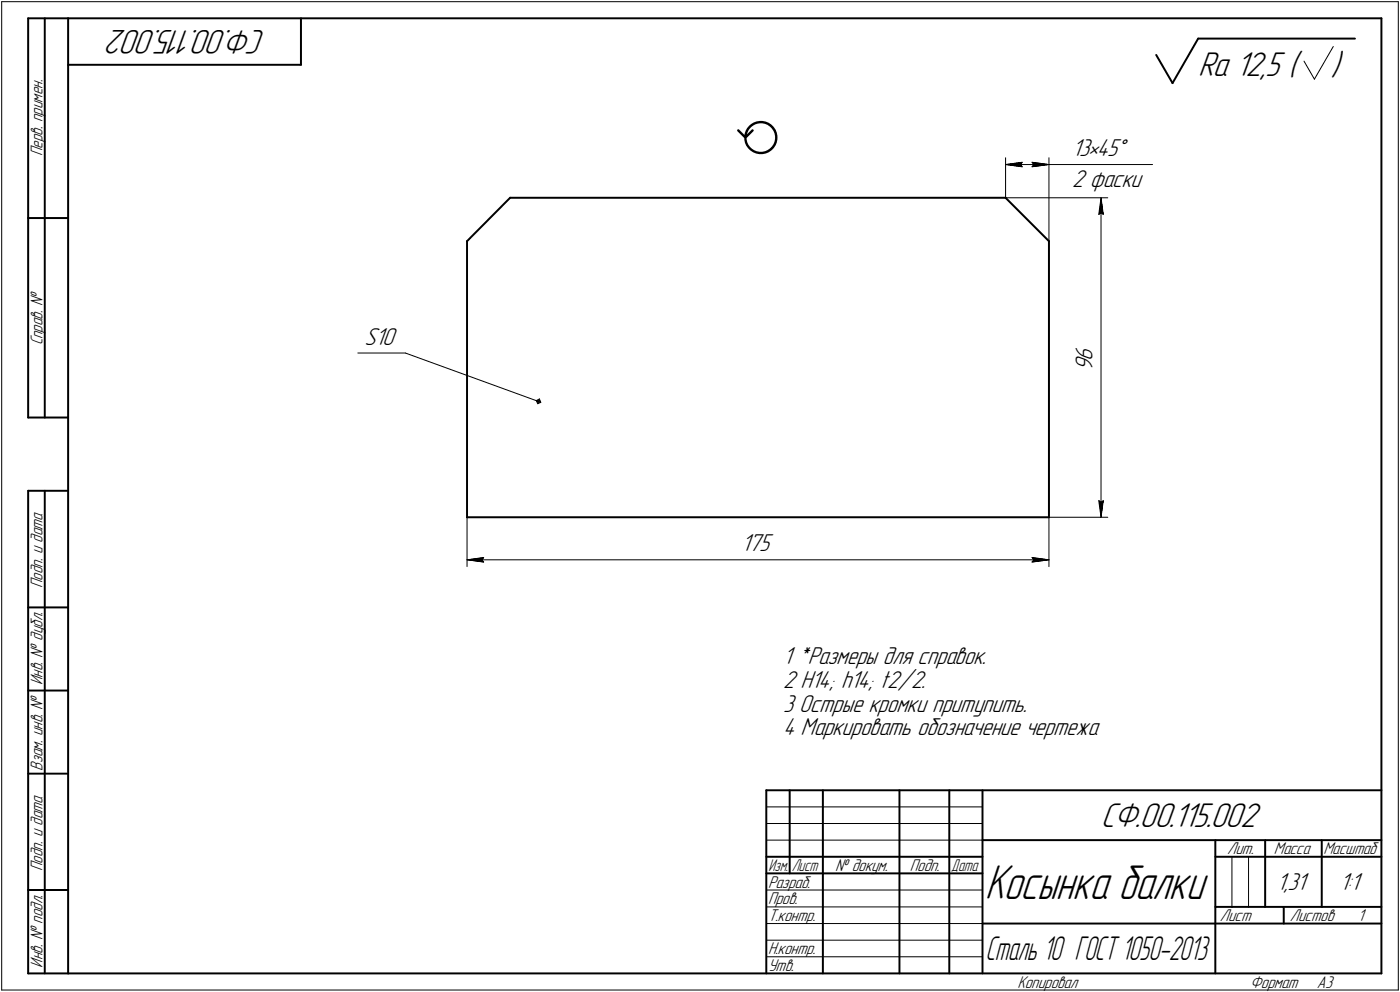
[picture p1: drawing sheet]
<svg xmlns="http://www.w3.org/2000/svg" width="421mm" height="298mm" viewBox="0 0 421 298" stroke-linecap="round" stroke-linejoin="round" font-family="sans-serif">
<g fill="none" stroke="#000" stroke-width=".59">
<path d="M8.5 5.5v120zM8.5 5.5h12zM13.5 5.5v120zM20.5 5.5v287zM20.5 5.5h395zM20.5 19.5h70zM90.5 5.5v14zM347.7 16.5l4.9 8.5zM360.3 11.6l-7.7 13.4zM360.3 11.6h47.2zM415.5 5.5v287zM153.4 59.4l-12.9 13.1z"/>
<path d="M153.4 59.4h149zM302.4 59.4l13.1 13.1zM8.5 65.5h12zM140.5 72.5v82.9zM315.5 72.5v82.9zM8.5 125.5h12zM8.5 147.5v145zM8.5 147.5h12zM13.5 147.5v145zM140.5 155.4h175zM8.5 182.5h12zM8.5 207.5h12z"/>
<path d="M8.5 232.5h12zM230.5 237.5h185zM230.5 237.5v55zM237.5 237.5v25zM247.5 237.5v55zM270.5 237.5v55zM285.5 237.5v55zM295.5 237.5v55zM230.5 257.5h65zM295.5 252.5h120zM365.5 252.5v40zM365.5 257.5h15z"/>
<path d="M380.5 252.5v20zM380.5 257.5h35zM397.5 252.5v20zM8.5 267.5h12zM230.5 262.5h65zM295.5 277.5h70zM365.5 277.5h50zM365.5 272.5h50zM386.1 272.5v5zM8.5 292.5h12zM20.5 292.5h395z"/>
</g>
<g fill="none" stroke="#000" stroke-width=".3">
<path d="M.5 .5v297zM.5 .5h420zM392.2 18.4l3.1 5.4zM401 14l-5.7 9.8zM420.5 .5v297zM302.4 59.4h30.8zM302.4 47.4v12zM302.4 49.4l5-.6zM302.4 49.4l5 .7zM302.4 49.4h13.1zM306.9 49.4l.5 .7zM307.4 48.8l-.5 .6z"/>
<path d="M310.4 50.1l5.1-.7zM310.4 48.8l.5 .6zM310.4 48.8l5.1 .6zM310.9 49.4l-.5 .7zM315.5 47.4v25.1zM315.5 49.4h5zM320.5 49.4h26.1zM331.1 59.4l.7 5zM331.1 59.4l-.6 5zM331.1 59.4v96zM330.5 64.4l.6-.5zM331.1 63.9l.7 .5z"/>
<path d="M107.6 106.1h14.3zM121.9 106.1l40.1 14.5zM162.2 119.9l.4 1zM161.3 120.4l.2 .1zM161.3 120.4l.4 .9zM161.3 120.4l.9-.5zM161.5 120.5l.2 .1zM161.5 120.5l.3 .6zM161.5 120.5l.6-.4zM161.7 120.6l.2 .2zM161.7 120.6l.4-.2zM161.7 121.3l.9-.4z"/>
<path d="M161.8 121.1l.7-.3zM161.9 120.8l.3-.1zM162.1 120.4l.1 .3zM162.1 120.1l.4 .7zM140.5 155.4v14.9zM315.5 155.4v14.9zM315.5 155.4h17.7zM330.5 150.5l.6 4.9zM330.5 150.5l.6 .5zM331.1 151l.7-.5zM331.8 150.5l-.7 4.9zM140.5 168.2l5-.6z"/>
<path d="M140.5 168.2l5 .7zM140.5 168.2h175zM144.9 168.2l.6 .7zM145.5 167.6l-.6 .6zM310.4 168.9l5.1-.7zM310.4 167.6l.5 .6zM310.4 167.6l5.1 .6zM310.9 168.2l-.5 .7zM230.5 247.5h65zM230.5 252.5h65zM230.5 242.5h65zM370.5 257.5v15z"/>
<path d="M375.5 257.5v15zM230.5 267.5h65zM230.5 272.5h65zM230.5 277.5h65zM.5 297.5h420zM230.5 282.5h65zM230.5 287.5h65z"/>
</g>
<g fill="#fff" stroke="#fff" stroke-width=".3">
<path d="M221 35h13.3zM221 35.1h13.3zM221 35.1h13.3zM221 35.2h13.3zM221 35.3h13.3zM221 35.4h13.3zM221 35.5h13.3zM221 35.6h13.3zM221 35.6h13.3zM221 35.7h13.3zM221 35.8h13.3zM221 35.9h13.3zM221 36h13.3zM221 36.1h13.3zM221 36.2h13.3zM221 36.2h13.3zM221 36.3h13.3zM221 36.4h13.3zM221 36.5h13.3zM221 36.6h13.3zM221 36.7h13.3zM221 36.7h13.3zM221 36.8h13.3zM221 36.9h13.3zM221 37h13.3zM221 37.1h13.3zM221 37.2h13.3zM221 37.3h13.3zM221 37.3h13.3zM221 37.4h13.3zM221 37.5h13.3zM221 37.6h13.3zM221 37.7h13.3zM221 37.8h13.3zM221 37.8h13.3zM221 37.9h13.3zM221 38h13.3zM221 38.1h13.3zM221 38.2h13.3zM221 38.3h13.3zM221 38.4h13.3zM221 38.4h13.3zM221 38.5h13.3zM221 38.6h13.3zM221 38.7h13.3zM221 38.8h13.3zM221 38.9h13.3zM221 38.9h13.3zM221 39h13.3zM221 39.1h13.3zM221 39.2h13.3zM221 39.3h13.3zM221 39.4h13.3zM221 39.5h13.3zM221 39.5h13.3zM221 39.6h13.3zM221 39.7h13.3zM221 39.8h13.3zM221 39.9h13.3zM221 40h13.3zM221 40h13.3zM221 40.1h13.3zM221 40.2h13.3zM221 40.3h13.3zM221 40.4h13.3zM221 40.5h13.3zM221 40.6h13.3zM221 40.6h13.3zM221 40.7h13.3zM221 40.8h13.3zM221 40.9h13.3zM221 41h13.3zM221 41.1h13.3zM221 41.1h13.3zM221 41.2h13.3zM221 41.3h13.3zM221 41.4h13.3zM221 41.5h13.3zM221 41.6h13.3zM221 41.7h13.3zM221 41.7h13.3zM221 41.8h13.3zM221 41.9h13.3zM221 42h13.3zM221 42.1h13.3zM221 42.2h13.3zM221 42.2h13.3zM221 42.3h13.3zM221 42.4h13.3zM221 42.5h13.3zM221 42.6h13.3zM221 42.7h13.3zM221 42.8h13.3zM221 42.8h13.3zM221 42.9h13.3zM221 43h13.3zM221 43.1h13.3zM221 43.2h13.3zM221 43.3h13.3zM221 43.3h13.3zM221 43.4h13.3zM221 43.5h13.3zM221 43.6h13.3zM221 43.7h13.3zM221 43.8h13.3zM221 43.9h13.3zM221 43.9h13.3zM221 44h13.3zM221 44.1h13.3zM221 44.2h13.3zM221 44.3h13.3zM221 44.4h13.3zM221 44.4h13.3zM221 44.5h13.3zM221 44.6h13.3zM221 44.7h13.3zM221 44.8h13.3zM221 44.9h13.3zM221 45h13.3zM221 45h13.3zM221 45.1h13.3zM221 45.2h13.3zM221 45.3h13.3zM221 45.4h13.3zM221 45.5h13.3zM221 45.6h13.3zM221 45.6h13.3zM221 45.7h13.3zM221 45.8h13.3zM221 45.9h13.3zM221 46h13.3zM221 46.1h13.3zM221 46.1h13.3zM221 46.2h13.3zM221 46.3h13.3zM221 46.4h13.3zM221 46.5h13.3zM221 46.6h13.3zM221 46.7h13.3zM221 46.7h13.3zM221 46.8h13.3zM221 46.9h13.3zM221 47h13.3zM221 47.1h13.3zM221 47.2h13.3zM221 47.2h13.3zM221 47.3h13.3zM221 47.4h13.3zM221 47.5h13.3zM221 47.6h13.3zM221 47.7h13.3zM221 47.8h13.3zM221 47.8h13.3zM221 47.9h13.3zM221 48h13.3zM221 48.1h13.3zM221 48.2h13.3zM221 48.3h13.3zM221 48.3h13.3zM221 48.4h13.3zM221 48.5h13.3zM221 48.6h13.3zM221 48.7h13.3zM221 48.8h13.3zM221 48.9h13.3zM221 48.9h13.3zM221 49h13.3zM221 49.1h13.3zM221 49.2h13.3zM221 49.3h13.3zM221 49.4h13.3z"/>
<path d="M223 160.1h9.8zM223 160.2h9.8zM223 160.3h9.8zM223 160.4h9.8zM223 160.4h9.8zM223 160.5h9.8zM223 160.6h9.8zM223 160.7h9.8zM223 160.8h9.8zM223 160.9h9.8zM223 161h9.8zM223 161h9.8zM223 161.1h9.8zM223 161.2h9.8zM223 161.3h9.8zM223 161.4h9.8zM223 161.5h9.8zM223 161.5h9.8zM223 161.6h9.8zM223 161.7h9.8zM223 161.8h9.8zM223 161.9h9.8zM223 162h9.8zM223 162.1h9.8zM223 162.1h9.8zM223 162.2h9.8zM223 162.3h9.8zM223 162.4h9.8zM223 162.5h9.8zM223 162.6h9.8zM223 162.6h9.8zM223 162.7h9.8zM223 162.8h9.8zM223 162.9h9.8zM223 163h9.8zM223 163.1h9.8zM223 163.2h9.8zM223 163.2h9.8zM223 163.3h9.8zM223 163.4h9.8zM223 163.5h9.8zM223 163.6h9.8zM223 163.7h9.8zM223 163.7h9.8zM223 163.8h9.8zM223 163.9h9.8zM223 164h9.8zM223 164.1h9.8zM223 164.2h9.8zM223 164.3h9.8zM223 164.3h9.8zM223 164.4h9.8zM223 164.5h9.8zM223 164.6h9.8zM223 164.7h9.8zM223 164.8h9.8zM223 164.8h9.8zM223 164.9h9.8zM223 165h9.8zM223 165.1h9.8zM223 165.2h9.8zM223 165.3h9.8zM223 165.4h9.8zM223 165.4h9.8zM223 165.5h9.8zM223 165.6h9.8zM223 165.7h9.8zM223 165.8h9.8zM223 165.9h9.8zM223 165.9h9.8zM223 166h9.8zM223 166.1h9.8zM223 166.2h9.8zM223 166.3h9.8zM223 166.4h9.8zM223 166.5h9.8zM223 166.5h9.8zM223 166.6h9.8zM223 166.7h9.8zM223 166.8h9.8zM223 166.9h9.8zM223 167h9.8zM223 167h9.8zM223 167.1h9.8z"/>
<path d="M145.4 167h.6zM144.8 167.1h1.2zM144.1 167.2h1.9zM143.5 167.3h2.5zM142.9 167.4h3.1zM142.2 167.5h3.8zM142.1 167.6h3.9zM141.9 167.6h4.1zM141.6 167.7h4.4zM141.5 167.8h4.5zM141.3 167.9h4.7zM141.1 168h4.9zM140.9 168.1h5.1zM140.7 168.1h5.3zM140.5 168.2h5.5zM140.7 168.3h5.3zM140.9 168.4h5.1zM141.1 168.5h4.9zM141.3 168.6h4.7zM141.5 168.7h4.5zM141.6 168.7h4.4zM141.9 168.8h4.1zM142.1 168.9h3.9zM142.2 169h3.8zM143 169.1h3zM143.8 169.2h2.2zM144.5 169.2h1.5zM145.3 169.3h.7z"/>
<path d="M310 167h.6zM310 167.1h1.2zM310 167.2h1.8zM310 167.3h2.4zM310 167.4h3zM310 167.5h3.6zM310 167.6h3.9zM310 167.6h4zM310 167.7h4.3zM310 167.8h4.5zM310 167.9h4.7zM310 168h4.9zM310 168.1h5.1zM310 168.1h5.3zM310 168.2h5.5zM310 168.3h5.3zM310 168.4h5.1zM310 168.5h4.9zM310 168.6h4.7zM310 168.7h4.5zM310 168.7h4.3zM310 168.8h4zM310 168.9h3.9zM310 169h3.6zM310 169.1h2.9zM310 169.2h2.2zM310 169.2h1.5zM310 169.3h.7z"/>
<path d="M109.6 98h10.3zM109.6 98h10.3zM109.6 98.1h10.3zM109.6 98.2h10.3zM109.6 98.3h10.3zM109.6 98.4h10.3zM109.6 98.5h10.3zM109.6 98.6h10.3zM109.6 98.6h10.3zM109.6 98.7h10.3zM109.6 98.8h10.3zM109.6 98.9h10.3zM109.6 99h10.3zM109.6 99.1h10.3zM109.6 99.1h10.3zM109.6 99.2h10.3zM109.6 99.3h10.3zM109.6 99.4h10.3zM109.6 99.5h10.3zM109.6 99.6h10.3zM109.6 99.7h10.3zM109.6 99.7h10.3zM109.6 99.8h10.3zM109.6 99.9h10.3zM109.6 100h10.3zM109.6 100.1h10.3zM109.6 100.2h10.3zM109.6 100.2h10.3zM109.6 100.3h10.3zM109.6 100.4h10.3zM109.6 100.5h10.3zM109.6 100.6h10.3zM109.6 100.7h10.3zM109.6 100.8h10.3zM109.6 100.8h10.3zM109.6 100.9h10.3zM109.6 101h10.3zM109.6 101.1h10.3zM109.6 101.2h10.3zM109.6 101.3h10.3zM109.6 101.3h10.3zM109.6 101.4h10.3zM109.6 101.5h10.3zM109.6 101.6h10.3zM109.6 101.7h10.3zM109.6 101.8h10.3zM109.6 101.9h10.3zM109.6 101.9h10.3zM109.6 102h10.3zM109.6 102.1h10.3zM109.6 102.2h10.3zM109.6 102.3h10.3zM109.6 102.4h10.3zM109.6 102.4h10.3zM109.6 102.5h10.3zM109.6 102.6h10.3zM109.6 102.7h10.3zM109.6 102.8h10.3zM109.6 102.9h10.3zM109.6 103h10.3zM109.6 103h10.3zM109.6 103.1h10.3zM109.6 103.2h10.3zM109.6 103.3h10.3zM109.6 103.4h10.3zM109.6 103.5h10.3zM109.6 103.5h10.3zM109.6 103.6h10.3zM109.6 103.7h10.3zM109.6 103.8h10.3zM109.6 103.9h10.3zM109.6 104h10.3zM109.6 104.1h10.3zM109.6 104.1h10.3zM109.6 104.2h10.3zM109.6 104.3h10.3zM109.6 104.4h10.3zM109.6 104.5h10.3zM109.6 104.6h10.3zM109.6 104.6h10.3zM109.6 104.7h10.3zM109.6 104.8h10.3zM109.6 104.9h10.3zM109.6 105h10.3z"/>
<path d="M323 103.4h7.1zM323 103.5h7.1zM323 103.5h7.1zM323 103.6h7.1zM323 103.7h7.1zM323 103.8h7.1zM323 103.9h7.1zM323 104h7.1zM323 104.1h7.1zM323 104.1h7.1zM323 104.2h7.1zM323 104.3h7.1zM323 104.4h7.1zM323 104.5h7.1zM323 104.6h7.1zM323 104.6h7.1zM323 104.7h7.1zM323 104.8h7.1zM323 104.9h7.1zM323 105h7.1zM323 105.1h7.1zM323 105.2h7.1zM323 105.2h7.1zM323 105.3h7.1zM323 105.4h7.1zM323 105.5h7.1zM323 105.6h7.1zM323 105.7h7.1zM323 105.7h7.1zM323 105.8h7.1zM323 105.9h7.1zM323 106h7.1zM323 106.1h7.1zM323 106.2h7.1zM323 106.3h7.1zM323 106.3h7.1zM323 106.4h7.1zM323 106.5h7.1zM323 106.6h7.1zM323 106.7h7.1zM323 106.8h7.1zM323 106.8h7.1zM323 106.9h7.1zM323 107h7.1zM323 107.1h7.1zM323 107.2h7.1zM323 107.3h7.1zM323 107.4h7.1zM323 107.4h7.1zM323 107.5h7.1zM323 107.6h7.1zM323 107.7h7.1zM323 107.8h7.1zM323 107.9h7.1zM323 107.9h7.1zM323 108h7.1zM323 108.1h7.1zM323 108.2h7.1zM323 108.3h7.1zM323 108.4h7.1zM323 108.5h7.1zM323 108.5h7.1zM323 108.6h7.1zM323 108.7h7.1zM323 108.8h7.1zM323 108.9h7.1zM323 109h7.1zM323 109.1h7.1zM323 109.1h7.1zM323 109.2h7.1zM323 109.3h7.1zM323 109.4h7.1zM323 109.5h7.1zM323 109.6h7.1zM323 109.6h7.1zM323 109.7h7.1zM323 109.8h7.1zM323 109.9h7.1zM323 110h7.1zM323 110.1h7.1zM323 110.2h7.1zM323 110.2h7.1zM323 110.3h7.1zM323 110.4h7.1zM323 110.5h7.1zM323 110.6h7.1zM323 110.7h7.1zM323 110.7h7.1zM323 110.8h7.1zM323 110.9h7.1zM323 111h7.1zM323 111.1h7.1zM323 111.2h7.1zM323 111.3h7.1zM323 111.3h7.1zM323 111.4h7.1z"/>
<path d="M331 59.7h.3zM331 59.8h.3zM331 59.9h.4zM331 59.9h.4zM330.9 60h.5zM330.9 60.1h.6zM330.9 60.2h.6zM330.8 60.3h.8zM330.8 60.4h.8zM330.7 60.5h.9zM330.7 60.5h.9zM330.6 60.6h1zM330.6 60.7h1.1zM330.6 60.8h1.1zM330.5 60.9h1.3zM330.5 61h1.3zM330.5 61h1.4zM330.5 61.1h1.4zM330.4 61.2h1.5zM330.4 61.3h1.6zM330.4 61.4h1.6zM330.4 61.5h1.6zM330.4 61.6h1.6zM330.4 61.6h1.6zM330.4 61.7h1.6zM330.4 61.8h1.6zM330.4 61.9h1.7zM330.3 62h1.8zM330.3 62.1h1.8zM330.3 62.1h1.8zM330.3 62.2h1.8zM330.3 62.3h1.8zM330.3 62.4h1.8zM330.3 62.5h1.8zM330.3 62.6h1.8zM330.3 62.7h1.8zM330.2 62.7h1.9zM330.2 62.8h1.9zM330.2 62.9h1.9zM330.2 63h1.9zM330.2 63.1h1.9zM330.2 63.2h2zM330.2 63.2h2zM330.2 63.3h2zM330.2 63.4h2zM330.1 63.5h2.1zM330.1 63.6h2.1zM330.1 63.7h2.1zM330.1 63.8h2.2zM330.1 63.8h2.2zM330.1 63.9h2.2zM330.1 64h2.2zM330.1 64.1h2.2zM330.1 64.2h2.2zM330 64.3h2.3zM330 64.3h2.4zM330 64.4h2.4zM330 64.5h2.4zM330 64.6h2.4zM330 64.7h2.4zM330 64.8h2.4zM330 64.9h2.4z"/>
<path d="M329.9 149.9h2.5zM330 150h2.4zM330 150.1h2.4zM330 150.2h2.4zM330 150.3h2.4zM330 150.4h2.4zM330 150.5h2.4zM330 150.5h2.4zM330 150.6h2.3zM330.1 150.7h2.2zM330.1 150.8h2.2zM330.1 150.9h2.2zM330.1 151h2.2zM330.1 151h2.2zM330.1 151.1h2.2zM330.1 151.2h2.1zM330.1 151.3h2.1zM330.1 151.4h2.1zM330.2 151.5h2zM330.2 151.6h2zM330.2 151.6h2zM330.2 151.7h2zM330.2 151.8h1.9zM330.2 151.9h1.9zM330.2 152h1.9zM330.2 152.1h1.9zM330.2 152.1h1.9zM330.3 152.2h1.8zM330.3 152.3h1.8zM330.3 152.4h1.8zM330.3 152.5h1.8zM330.3 152.6h1.8zM330.3 152.7h1.8zM330.3 152.7h1.8zM330.3 152.8h1.8zM330.3 152.9h1.8zM330.4 153h1.7zM330.4 153.1h1.6zM330.4 153.2h1.6zM330.4 153.2h1.6zM330.4 153.3h1.6zM330.4 153.4h1.6zM330.4 153.5h1.6zM330.4 153.6h1.6zM330.4 153.7h1.5zM330.5 153.8h1.4zM330.5 153.8h1.4zM330.5 153.9h1.3zM330.5 154h1.3zM330.6 154.1h1.1zM330.6 154.2h1.1zM330.6 154.3h1zM330.7 154.3h.9zM330.7 154.4h.9zM330.8 154.5h.8zM330.8 154.6h.8zM330.9 154.7h.6zM330.9 154.8h.6zM330.9 154.9h.5zM331 154.9h.4zM331 155h.4zM331 155.1h.3zM331 155.2h.3z"/>
<path d="M322.4 41.2h17.4zM322.4 41.3h17.4zM322.4 41.4h17.4zM322.4 41.5h17.4zM322.4 41.6h17.4zM322.4 41.7h17.4zM322.4 41.7h17.4zM322.4 41.8h17.4zM322.4 41.9h17.4zM322.4 42h17.4zM322.4 42.1h17.4zM322.4 42.2h17.4zM322.4 42.2h17.4zM322.4 42.3h17.4zM322.4 42.4h17.4zM322.4 42.5h17.4zM322.4 42.6h17.4zM322.4 42.7h17.4zM322.4 42.8h17.4zM322.4 42.8h17.4zM322.4 42.9h17.4zM322.4 43h17.4zM322.4 43.1h17.4zM322.4 43.2h17.4zM322.4 43.3h17.4zM322.4 43.3h17.4zM322.4 43.4h17.4zM322.4 43.5h17.4zM322.4 43.6h17.4zM322.4 43.7h17.4zM322.4 43.8h17.4zM322.4 43.9h17.4zM322.4 43.9h17.4zM322.4 44h17.4zM322.4 44.1h17.4zM322.4 44.2h17.4zM322.4 44.3h17.4zM322.4 44.4h17.4zM322.4 44.4h17.4zM322.4 44.5h17.4zM322.4 44.6h17.4zM322.4 44.7h17.4zM322.4 44.8h17.4zM322.4 44.9h17.4zM322.4 45h17.4zM322.4 45h17.4zM322.4 45.1h17.4zM322.4 45.2h17.4zM322.4 45.3h17.4zM322.4 45.4h17.4zM322.4 45.5h17.4zM322.4 45.6h17.4zM322.4 45.6h17.4zM322.4 45.7h17.4zM322.4 45.8h17.4zM322.4 45.9h17.4zM322.4 46h17.4zM322.4 46.1h17.4zM322.4 46.1h17.4zM322.4 46.2h17.4zM322.4 46.3h17.4zM322.4 46.4h17.4zM322.4 46.5h17.4zM322.4 46.6h17.4zM322.4 46.7h17.4zM322.4 46.7h17.4zM322.4 46.8h17.4zM322.4 46.9h17.4zM322.4 47h17.4zM322.4 47.1h17.4zM322.4 47.2h17.4zM322.4 47.2h17.4zM322.4 47.3h17.4zM322.4 47.4h17.4zM322.4 47.5h17.4zM322.4 47.6h17.4zM322.4 47.7h17.4zM322.4 47.8h17.4zM322.4 47.8h17.4zM322.4 47.9h17.4zM322.4 48h17.4zM322.4 48.1h17.4zM322.4 48.2h17.4zM322.4 48.3h17.4zM322.4 48.3h17.4z"/>
<path d="M322.4 50.5h22.2zM322.4 50.5h22.2zM322.4 50.6h22.2zM322.4 50.7h22.2zM322.4 50.8h22.2zM322.4 50.9h22.2zM322.4 51h22.2zM322.4 51.1h22.2zM322.4 51.1h22.2zM322.4 51.2h22.2zM322.4 51.3h22.2zM322.4 51.4h22.2zM322.4 51.5h22.2zM322.4 51.6h22.2zM322.4 51.6h22.2zM322.4 51.7h22.2zM322.4 51.8h22.2zM322.4 51.9h22.2zM322.4 52h22.2zM322.4 52.1h22.2zM322.4 52.2h22.2zM322.4 52.2h22.2zM322.4 52.3h22.2zM322.4 52.4h22.2zM322.4 52.5h22.2zM322.4 52.6h22.2zM322.4 52.7h22.2zM322.4 52.7h22.2zM322.4 52.8h22.2zM322.4 52.9h22.2zM322.4 53h22.2zM322.4 53.1h22.2zM322.4 53.2h22.2zM322.4 53.3h22.2zM322.4 53.3h22.2zM322.4 53.4h22.2zM322.4 53.5h22.2zM322.4 53.6h22.2zM322.4 53.7h22.2zM322.4 53.8h22.2zM322.4 53.8h22.2zM322.4 53.9h22.2zM322.4 54h22.2zM322.4 54.1h22.2zM322.4 54.2h22.2zM322.4 54.3h22.2zM322.4 54.4h22.2zM322.4 54.4h22.2zM322.4 54.5h22.2zM322.4 54.6h22.2zM322.4 54.7h22.2zM322.4 54.8h22.2zM322.4 54.9h22.2zM322.4 54.9h22.2zM322.4 55h22.2zM322.4 55.1h22.2zM322.4 55.2h22.2zM322.4 55.3h22.2zM322.4 55.4h22.2zM322.4 55.5h22.2zM322.4 55.5h22.2zM322.4 55.6h22.2zM322.4 55.7h22.2zM322.4 55.8h22.2zM322.4 55.9h22.2zM322.4 56h22.2zM322.4 56h22.2zM322.4 56.1h22.2zM322.4 56.2h22.2zM322.4 56.3h22.2zM322.4 56.4h22.2zM322.4 56.5h22.2zM322.4 56.6h22.2zM322.4 56.6h22.2zM322.4 56.7h22.2zM322.4 56.8h22.2zM322.4 56.9h22.2zM322.4 57h22.2zM322.4 57.1h22.2zM322.4 57.1h22.2zM322.4 57.2h22.2zM322.4 57.3h22.2zM322.4 57.4h22.2zM322.4 57.5h22.2z"/>
<path d="M310 48.3h.7zM310 48.4h1.5zM310 48.5h2.2zM310 48.6h2.9zM310 48.7h3.6zM310 48.8h3.9zM310 48.9h4zM310 48.9h4.3zM310 49h4.5zM310 49.1h4.7zM310 49.2h4.9zM310 49.3h5.1zM310 49.4h5.3zM310 49.4h5.5zM310 49.5h5.3zM310 49.6h5.1zM310 49.7h4.9zM310 49.8h4.7zM310 49.9h4.5zM310 50h4.3zM310 50h4zM310 50.1h3.9zM310 50.2h3.6zM310 50.3h3zM310 50.4h2.4zM310 50.5h1.8zM310 50.5h1.2zM310 50.6h.6z"/>
<path d="M307.3 48.3h.6zM306.5 48.4h1.4zM305.7 48.5h2.2zM305 48.6h2.9zM304.2 48.7h3.7zM304 48.8h3.9zM303.9 48.9h4zM303.6 48.9h4.3zM303.4 49h4.5zM303.3 49.1h4.6zM303 49.2h4.9zM302.9 49.3h5zM302.7 49.4h5.2zM302.4 49.4h5.5zM302.7 49.5h5.2zM302.9 49.6h5zM303 49.7h4.9zM303.3 49.8h4.6zM303.4 49.9h4.5zM303.6 50h4.3zM303.9 50h4zM304 50.1h3.9zM304.2 50.2h3.7zM304.9 50.3h3zM305.5 50.4h2.4zM306.1 50.5h1.8zM306.7 50.5h1.2zM307.3 50.6h.6z"/>
</g>
<g fill="#000" stroke="#000" stroke-width=".3">
<path d="M302.4 49.4h4.5zM303.1 49.5h3.9zM303.7 49.6h3.4zM304.4 49.7h2.8zM305 49.8h2.2zM305.6 49.9h1.7zM306.2 50h1.1zM306.8 50h.6z"/>
<path d="M306.8 48.9h.6zM306.2 48.9h1.1zM305.6 49h1.7zM305 49.1h2.2zM304.4 49.2h2.8zM303.7 49.3h3.4zM303.1 49.4h3.9z"/>
<path d="M310.5 48.9h.6zM310.6 48.9h1.1zM310.6 49h1.7zM310.6 49.1h2.3zM310.7 49.2h2.9zM310.8 49.3h3.4zM310.9 49.4h4z"/>
<path d="M310.9 49.4h4.6zM310.9 49.5h4zM310.8 49.6h3.4zM310.7 49.7h2.9zM310.6 49.8h2.3zM310.6 49.9h1.7zM310.6 50h1.1zM310.5 50h.6z"/>
<path d="M331.1 60.1h.2zM331.1 60.2h.2zM331.1 60.3h.2zM331.1 60.4h.2zM331.1 60.5h.2zM331.1 60.5h.2zM331.1 60.6h.2zM331.1 60.7h.3zM331.1 60.8h.3zM331.1 60.9h.3zM331.1 61h.3zM331.1 61h.3zM331.1 61.1h.3zM331.1 61.2h.3zM331.1 61.3h.3zM331.1 61.4h.4zM331.1 61.5h.4zM331.1 61.6h.4zM331.1 61.6h.4zM331.1 61.7h.4zM331.1 61.8h.4zM331.1 61.9h.4zM331.1 62h.5zM331.1 62.1h.5zM331.1 62.1h.5zM331.1 62.2h.5zM331.1 62.3h.5zM331.1 62.4h.5zM331.1 62.5h.5zM331.1 62.6h.5zM331.1 62.7h.5zM331.1 62.7h.5zM331.1 62.8h.5zM331.1 62.9h.5zM331.1 63h.5zM331.1 63.1h.5zM331.1 63.2h.5zM331.1 63.2h.6zM331.1 63.3h.6zM331.1 63.4h.6zM331.1 63.5h.6zM331.1 63.6h.6zM331.1 63.7h.6zM331.1 63.8h.6zM331.1 63.8h.7zM331.1 63.9h.7zM331.3 64h.5zM331.4 64.1h.4zM331.5 64.2h.3zM331.6 64.3h.2z"/>
<path d="M331 60.7h.1zM331 60.8h.1zM331 60.9h.1zM331 61h.1zM331 61h.1zM331 61.1h.1zM331 61.2h.1zM331 61.3h.1zM330.9 61.4h.2zM330.9 61.5h.2zM330.9 61.6h.2zM330.9 61.6h.2zM330.9 61.7h.2zM330.9 61.8h.2zM330.9 61.9h.2zM330.8 62h.3zM330.8 62.1h.3zM330.8 62.1h.3zM330.8 62.2h.3zM330.8 62.3h.3zM330.8 62.4h.3zM330.8 62.5h.3zM330.7 62.6h.4zM330.7 62.7h.4zM330.7 62.7h.4zM330.7 62.8h.4zM330.7 62.9h.4zM330.7 63h.4zM330.7 63.1h.4zM330.7 63.2h.4zM330.6 63.2h.5zM330.6 63.3h.5zM330.6 63.4h.5zM330.6 63.5h.5zM330.6 63.6h.5zM330.6 63.7h.5zM330.6 63.8h.5zM330.5 63.8h.6zM330.5 63.9h.6zM330.5 64h.5zM330.5 64.1h.5zM330.5 64.2h.3zM330.5 64.3h.2z"/>
<path d="M330.5 150.6h.2zM330.5 150.7h.3zM330.5 150.8h.5zM330.5 150.9h.5zM330.5 151h.6zM330.5 151h.6zM330.6 151.1h.5zM330.6 151.2h.5zM330.6 151.3h.5zM330.6 151.4h.5zM330.6 151.5h.5zM330.6 151.6h.5zM330.6 151.6h.5zM330.7 151.7h.4zM330.7 151.8h.4zM330.7 151.9h.4zM330.7 152h.4zM330.7 152.1h.4zM330.7 152.1h.4zM330.7 152.2h.4zM330.7 152.3h.4zM330.8 152.4h.3zM330.8 152.5h.3zM330.8 152.6h.3zM330.8 152.7h.3zM330.8 152.7h.3zM330.8 152.8h.3zM330.8 152.9h.3zM330.9 153h.2zM330.9 153.1h.2zM330.9 153.2h.2zM330.9 153.2h.2zM330.9 153.3h.2zM330.9 153.4h.2zM330.9 153.5h.2zM331 153.6h.1zM331 153.7h.1zM331 153.8h.1zM331 153.8h.1zM331 153.9h.1zM331 154h.1zM331 154.1h.1zM331 154.2h.1z"/>
<path d="M331.6 150.6h.2zM331.5 150.7h.3zM331.4 150.8h.4zM331.3 150.9h.5zM331.1 151h.7zM331.1 151h.7zM331.1 151.1h.6zM331.1 151.2h.6zM331.1 151.3h.6zM331.1 151.4h.6zM331.1 151.5h.6zM331.1 151.6h.6zM331.1 151.6h.6zM331.1 151.7h.5zM331.1 151.8h.5zM331.1 151.9h.5zM331.1 152h.5zM331.1 152.1h.5zM331.1 152.1h.5zM331.1 152.2h.5zM331.1 152.3h.5zM331.1 152.4h.5zM331.1 152.5h.5zM331.1 152.6h.5zM331.1 152.7h.5zM331.1 152.7h.5zM331.1 152.8h.5zM331.1 152.9h.5zM331.1 153h.4zM331.1 153.1h.4zM331.1 153.2h.4zM331.1 153.2h.4zM331.1 153.3h.4zM331.1 153.4h.4zM331.1 153.5h.4zM331.1 153.6h.3zM331.1 153.7h.3zM331.1 153.8h.3zM331.1 153.8h.3zM331.1 153.9h.3zM331.1 154h.3zM331.1 154.1h.3zM331.1 154.2h.3zM331.1 154.3h.2zM331.1 154.3h.2zM331.1 154.4h.2zM331.1 154.5h.2zM331.1 154.6h.2zM331.1 154.7h.2zM331.1 154.8h.2z"/>
<path d="M140.5 168.2h4.4zM141.1 168.3h3.9zM141.7 168.4h3.4zM142.4 168.5h2.8zM143 168.6h2.2zM143.6 168.7h1.7zM144.3 168.7h1.1zM144.9 168.8h.6z"/>
<path d="M144.9 167.6h.6zM144.3 167.7h1.1zM143.6 167.8h1.7zM143 167.9h2.2zM142.4 168h2.8zM141.7 168.1h3.4zM141.1 168.1h3.9z"/>
<path d="M310.5 167.6h.6zM310.6 167.7h1.1zM310.6 167.8h1.7zM310.6 167.9h2.3zM310.7 168h2.9zM310.8 168.1h3.4zM310.9 168.1h4z"/>
<path d="M310.9 168.2h4.6zM310.9 168.3h4zM310.8 168.4h3.4zM310.7 168.5h2.9zM310.6 168.6h2.3zM310.6 168.7h1.7zM310.6 168.7h1.1zM310.5 168.8h.6z"/>
</g>
<text font-size="15.9" x="221" y="46.3">ã</text>
<text font-size="15.4" x="296.2" y="270.1">Косынка балки</text>
<g font-size="10.9">
<text x="79.9" y="9" transform="rotate(-180 79.9 9)">СФ.00.115.002</text>
<text x="360.3" y="22.8">Ra 12,5 (</text>
<text x="400.3" y="22.8">)</text>
<text x="331.1" y="248.5">СФ.00.115.002</text>
</g>
<text font-size="10.6" x="296.4" y="288.5">Сталь 10 ГОСТ 1050-2013</text>
<g font-size="7.8">
<text x="322.4" y="46.9">13•45Å</text>
<text x="322.4" y="56.1">2 фаски</text>
<text x="109.6" y="103.5">S10</text>
<text x="328.6" y="111.5" transform="rotate(-90 328.6 111.5)">9</text>
<text x="328.6" y="108.4" transform="rotate(-90 328.6 108.4)">6</text>
<text x="223" y="165.7">175</text>
<text x="235.5" y="199.6">1 *Размеры для справок.</text>
<text x="235.5" y="206.7">2 H14; h14; t2/2.</text>
<text x="235.5" y="213.8">3 Острые кромки притупить.</text>
<text x="235.5" y="221">4 Маркировать обозначение чертежа</text>
<text x="384.1" y="267.5">1,31</text>
<text x="402.9" y="267.5">1:1</text>
</g>
<g font-size="5.4">
<text x="12.8" y="46.9" transform="rotate(-90 12.8 46.9)">Перв. примен.</text>
<text x="12.8" y="103.8" transform="rotate(-90 12.8 103.8)">Справ. №</text>
<text x="12.8" y="176.7" transform="rotate(-90 12.8 176.7)">Подп. и дата</text>
<text x="12.8" y="205.8" transform="rotate(-90 12.8 205.8)">Инв. № дубл.</text>
<text x="12.8" y="231.6" transform="rotate(-90 12.8 231.6)">Взам. инв. №</text>
<text x="369.1" y="256.8">Лит.</text>
<text x="383.1" y="256.8">Масса</text>
<text x="398" y="256.8">Масштаб</text>
<text x="12.8" y="261.7" transform="rotate(-90 12.8 261.7)">Подп. и дата</text>
<text x="251.2" y="261.8">№ докум.</text>
<text x="273.6" y="261.8">Подп.</text>
<text x="231" y="266.8">Разраб.</text>
<text x="231" y="271.8">Пров.</text>
<text x="231" y="276.8">Т.контр.</text>
<text x="366.9" y="276.8">Лист</text>
<text x="387.9" y="276.8">Листов</text>
<text x="408.4" y="276.8">1</text>
<text x="231" y="286.8">Н.контр.</text>
<text x="12.8" y="290.8" transform="rotate(-90 12.8 290.8)">Инв. № подл.</text>
<text x="231" y="291.8">Утв.</text>
<text x="306" y="296.8">Копировал</text>
<text x="376" y="296.8">Формат</text>
<text x="396" y="296.8">A3</text>
</g>
<g font-size="5.3">
<text x="231.1" y="261.8">Изм.</text>
<text x="238.1" y="261.8">Лист</text>
<text x="286.1" y="261.8">Дата</text>
</g>
</svg>
